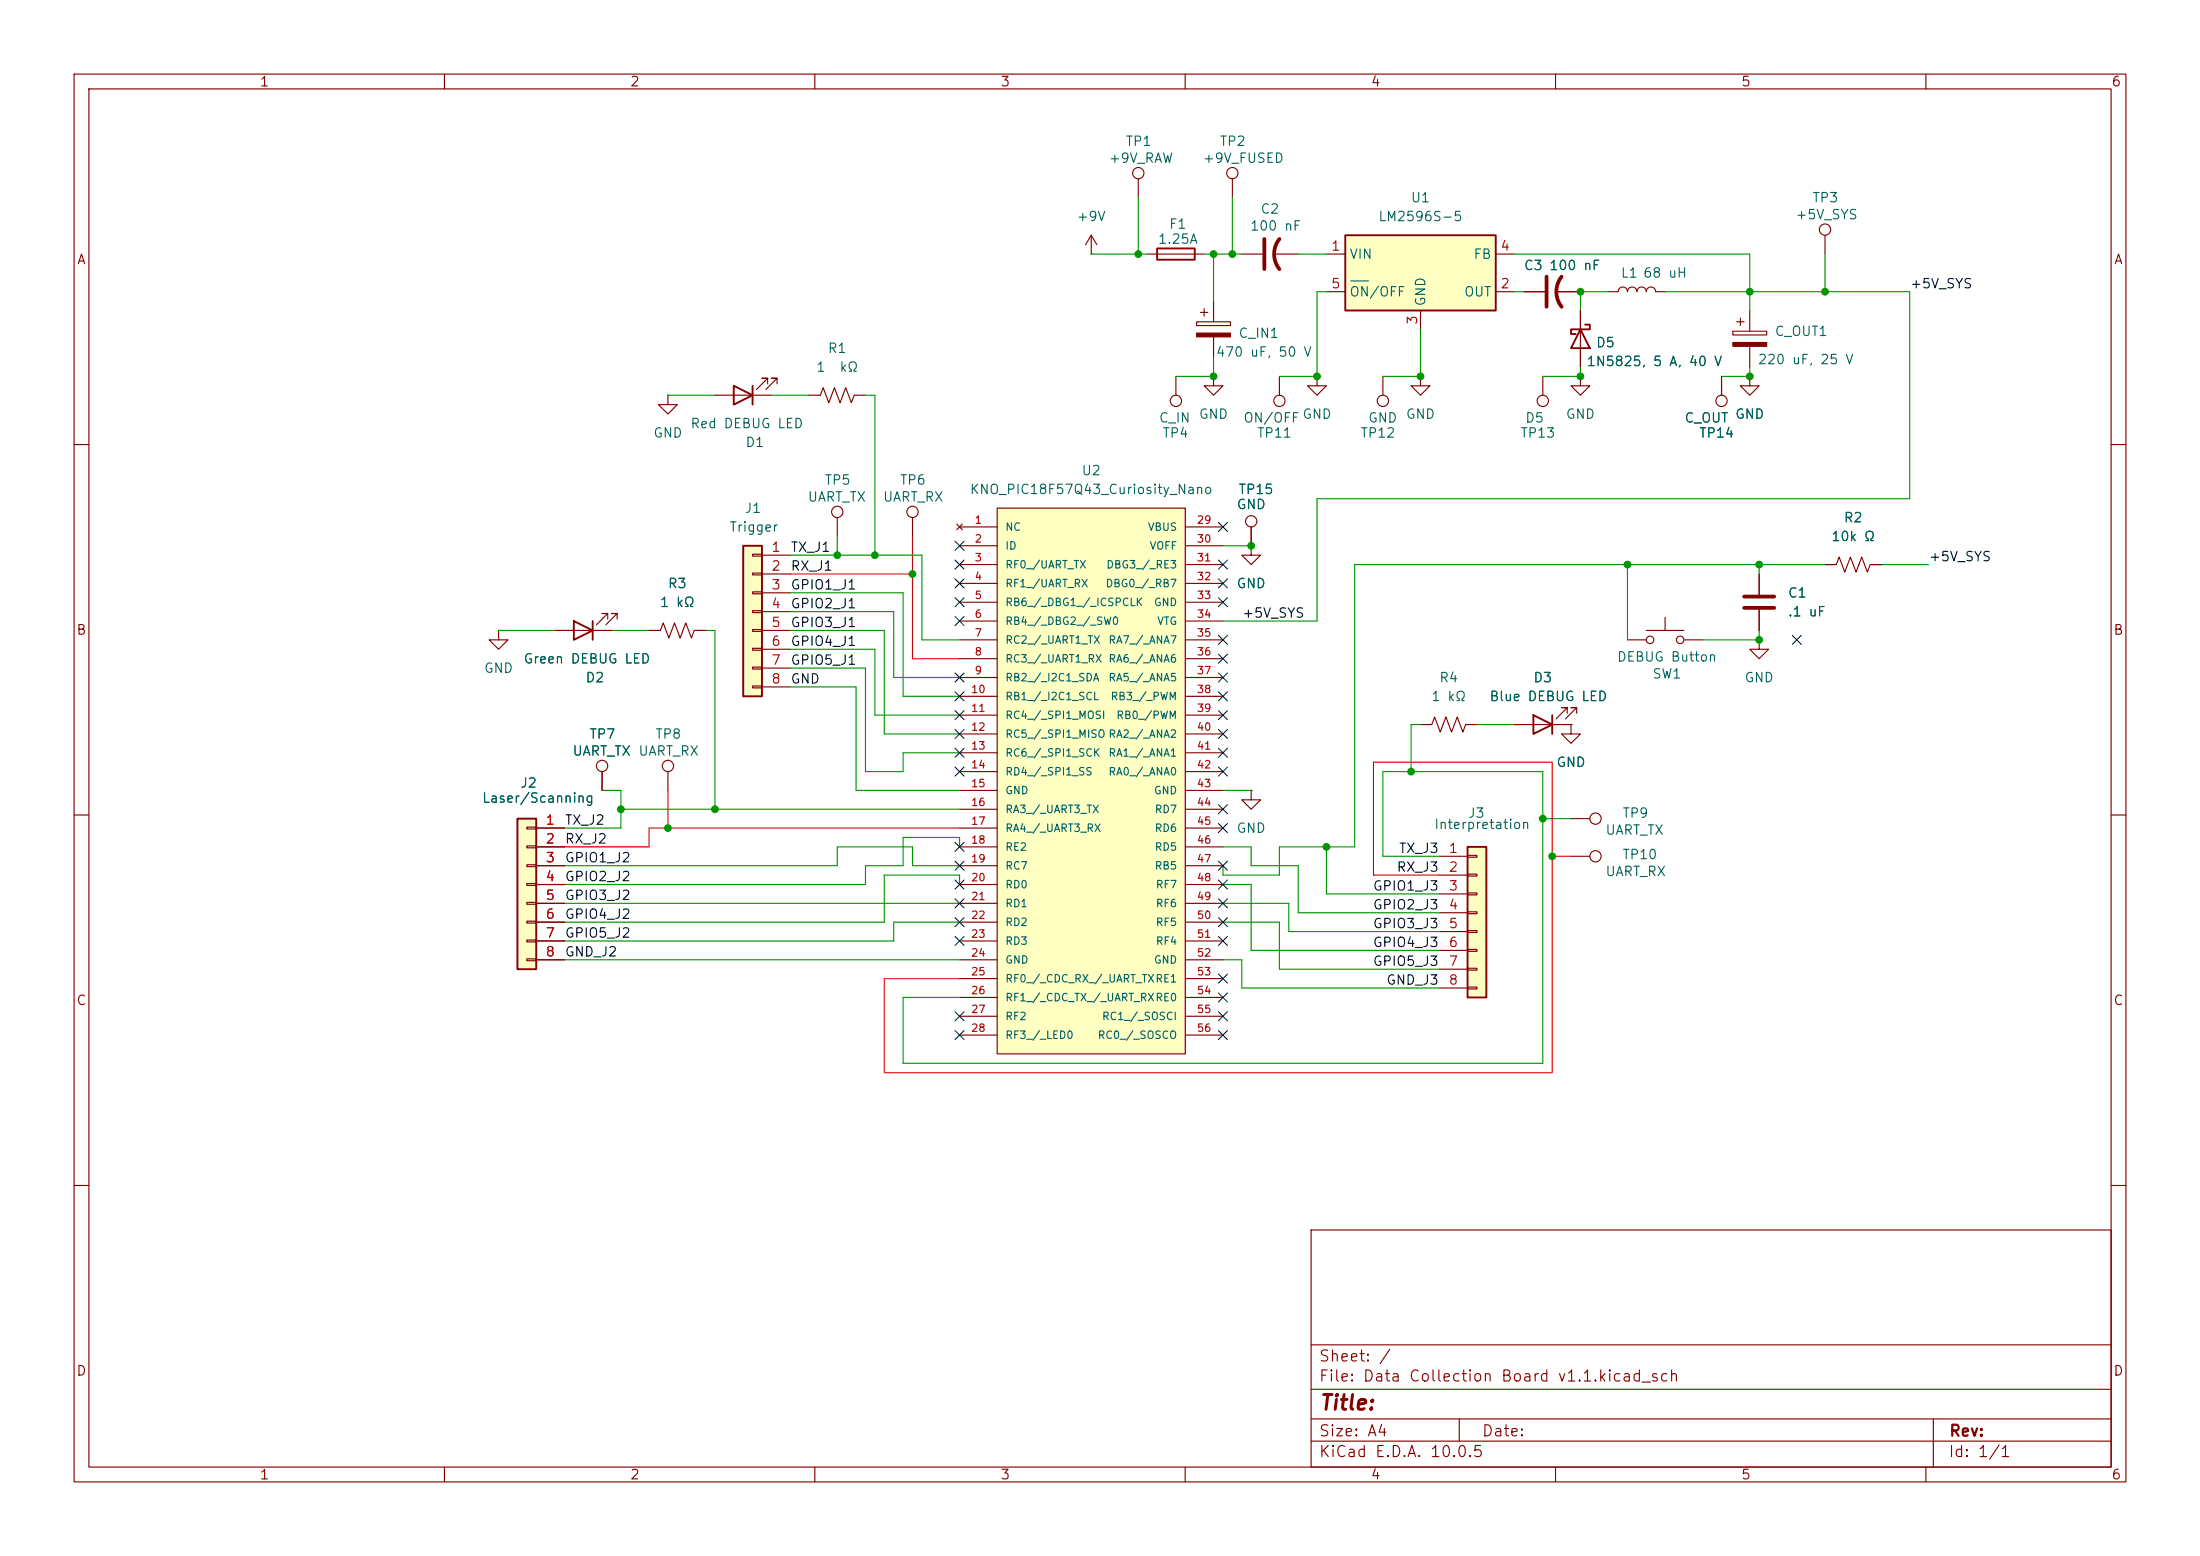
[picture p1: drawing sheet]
<svg xmlns="http://www.w3.org/2000/svg" width="297mm" height="210mm" viewBox="0 0 297 210" stroke-linecap="round" stroke-linejoin="round" font-family="sans-serif">
<g fill="none" stroke="#840000" stroke-width=".15">
<path d="M10 10h277v190h-277zM12 12h273v186h-273zM60 10v2M110 10v2M160 10v2M210 10v2M260 10v2M10 60h2M285 60h2M10 110h2M168.9 106.7v1.3h1.3l-1.3 1.2-1.3-1.2h1.3M168.9 106.7h.1"/>
<path d="M285 110h2M10 160h2M177 166h108v32h-108zM285 160h2M60 198v2M110 198v2M160 198v2M177 194.5h108M177 191.5h108M177 187.5h108M177 181.5h108M197 191.5v3"/>
<path d="M210 198v2M260 198v2M261 191.5v6.5"/>
</g>
<path d="M100.3 73.7h2.6v20.3h-2.6z" fill="#ffffc2"/>
<path d="M100.3 73.7h2.6v20.3h-2.6z" fill="none" stroke="#840000" stroke-width=".25"/>
<g fill="none" stroke="#840000" stroke-width=".15">
<path d="M101.6 74.8h1.3v.3h-1.3zM101.6 77.3h1.3v.3h-1.3zM101.6 79.9h1.3v.2h-1.3zM102.9 74.9h3.8M102.9 77.5h3.8M101.6 82.4h1.3v.3h-1.3zM101.6 85h1.3v.2h-1.3zM101.6 87.5h1.3v.3h-1.3zM101.6 90h1.3v.3h-1.3zM101.6 92.6h1.3v.2h-1.3zM102.9 80h3.8M102.9 82.6h3.8"/>
<path d="M102.9 85.1h3.8M102.9 87.6h3.8M102.9 90.2h3.8M102.9 92.7h3.8M219.7 86.4h2.5M222.2 85.1h5.1M224.8 83.3v1.8M227.3 86.4h2.6M237.5 86.4v1.2h1.3l-1.3 1.3-1.3-1.3h1.3M237.5 86.4h.1M90.2 104.1v2.6"/>
<circle cx="222.8" cy="86.4" r=".51"/>
<circle cx="226.8" cy="86.4" r=".51"/>
<circle cx="90.2" cy="103.4" r=".76"/>
</g>
<path d="M134.6 68.6h25.4v73.6h-25.4z" fill="#ffffc2"/>
<g fill="none" stroke="#840000" stroke-width=".15">
<path d="M153.7 24.1v2.6M154.9 34.3h7.7M166.4 24.1v2.6M123.2 69.9v2.5M129.2 70.7l.7 .8M129.5 71.1h5.1M129.5 73.7h5.1M129.5 76.2h5.1M129.5 78.7h5.1M129.9 70.7l-.7 .8M134.6 68.6h25.4v73.6h-25.4zM160 71.1h5.1"/>
<path d="M160 73.7h5.1M160 76.2h5.1M160 78.7h5.1M129.5 81.3h5.1M129.5 83.8h5.1M129.5 86.4h5.1M129.5 88.9h5.1M129.5 91.4h5.1M129.5 94h5.1M129.5 96.5h5.1M129.5 99.1h5.1M160 81.3h5.1"/>
<path d="M160 83.8h5.1M160 86.4h5.1M160 88.9h5.1M160 91.4h5.1M160 94h5.1M160 96.5h5.1M160 99.1h5.1M81.3 104.1v2.6M129.5 101.6h5.1M129.5 104.1h5.1M129.5 106.7h5.1M129.5 109.2h5.1"/>
<path d="M129.5 111.8h5.1M129.5 114.3h5.1M129.5 116.8h5.1M129.5 119.4h5.1M160 101.6h5.1M160 104.1h5.1M160 106.7h5.1M160 109.2h5.1M160 111.8h5.1M160 114.3h5.1M160 116.8h5.1M160 119.4h5.1"/>
<path d="M129.5 121.9h5.1M129.5 124.5h5.1M129.5 127h5.1M129.5 129.5h5.1M129.5 132.1h5.1M129.5 134.6h5.1M129.5 137.2h5.1M129.5 139.7h5.1M160 121.9h5.1M160 124.5h5.1M160 127h5.1M160 129.5h5.1"/>
<path d="M160 132.1h5.1M160 134.6h5.1M160 137.2h5.1M160 139.7h5.1"/>
<circle cx="153.7" cy="23.4" r=".76"/>
<circle cx="166.4" cy="23.4" r=".76"/>
<circle cx="123.2" cy="69.1" r=".76"/>
<circle cx="81.3" cy="103.4" r=".76"/>
</g>
<path d="M156.2 33.5h5.1v1.6h-5.1z" fill="none" stroke="#840000" stroke-width=".25"/>
<path d="M69.8 110.5h2.6v20.3h-2.6z" fill="#ffffc2"/>
<path d="M213.4 44.5l1.2 2.5h-2.5zM214 43.8h.6v.7h-2.5v.6h.6M77.5 83.8l2.5 1.3-2.5 1.3zM80 83.8v2.6M69.8 110.5h2.6v20.3h-2.6z" fill="none" stroke="#840000" stroke-width=".25"/>
<g fill="none" stroke="#840000" stroke-width=".15">
<path d="M147.3 34.3h.1M147.3 31.8l-.7 1.2M147.3 31.8l.8 1.2M147.3 31.8v2.5M205.7 39.4h2.8M210.1 39.4h3.3M217.2 39.4h1.2a.64 .64 0 0 1 .7-.7 .64 .64 0 0 1 .6 .7 .64 .64 0 0 1 .6-.7 .64 .64 0 0 1 .7 .7 .64 .64 0 0 1 .6-.7 .64 .64 0 0 1 .6 .7 .64 .64 0 0 1 .7-.7 .64 .64 0 0 1 .6 .7h1.3M246.4 31.8v2.5M161.5 43.4h4.6v.5h-4.6zM162.1 42.2h1M162.6 41.7v1M163.8 40.6v2.8"/>
<path d="M163.8 45.5v2.8M213.4 41.9v7.6M67.3 85.1v1.3h1.3l-1.3 1.2-1.3-1.2h1.3M67.3 85.1h.1M74.9 85.1h7.6M82 83.6v-.8h-.7h.7l-1.5 1.5M83.3 83.6v-.8h-.8h.8l-1.5 1.5M71.1 111.6h1.3v.3h-1.3zM71.1 114.2h1.3v.2h-1.3zM71.1 116.7h1.3v.3h-1.3zM71.1 119.3h1.3v.2h-1.3zM72.4 111.8h3.8"/>
<path d="M72.4 114.3h3.8M72.4 116.8h3.8M72.4 119.4h3.8M71.1 121.8h1.3v.2h-1.3zM71.1 124.3h1.3v.3h-1.3zM71.1 126.9h1.3v.2h-1.3zM71.1 129.4h1.3v.3h-1.3zM72.4 121.9h3.8M72.4 124.5h3.8M72.4 127h3.8M72.4 129.5h3.8"/>
<circle cx="246.4" cy="31" r=".76"/>
</g>
<path d="M161.5 45h4.6v.5h-4.6z" fill="#840000" stroke="#840000" stroke-width=".15"/>
<path d="M208.8 37.3v4.1M210.8 37.3a3.3 3.3 0 0 0 0 4.1" fill="none" stroke="#840000" stroke-width=".51"/>
<path d="M181.6 31.8h20.3v10.1h-20.3z" fill="#ffffc2"/>
<path d="M181.6 31.8h20.3v10.1h-20.3z" fill="none" stroke="#840000" stroke-width=".25"/>
<g fill="none" stroke="#840000" stroke-width=".15">
<path d="M179.1 34.3h2.5M179.1 39.4h2.5M201.9 34.3h2.6M201.9 39.4h2.6M158.7 50.8v2.5M163.8 50.8v1.3h1.3l-1.3 1.2-1.2-1.2h1.2M163.8 50.8h.1M172.7 50.8v2.5M177.8 50.8v1.3h1.3l-1.3 1.2-1.3-1.2h1.3M177.8 50.8h.1M186.7 50.8v2.5M191.8 50.8v1.3h1.2l-1.2 1.2-1.3-1.2h1.3"/>
<path d="M191.8 50.8h.1M191.8 41.9v2.6M208.3 50.8v2.5M168.9 73.7v1.2h1.3l-1.3 1.3-1.3-1.3h1.3M168.9 73.7h.1M168.9 71.1v2.6M212.1 97.8v1.3h1.3l-1.3 1.2-1.3-1.2h1.3M212.1 97.8h.1M212.1 110.5h2.5M212.1 115.6h2.5"/>
<circle cx="158.7" cy="54.1" r=".76"/>
<circle cx="172.7" cy="54.1" r=".76"/>
<circle cx="186.7" cy="54.1" r=".76"/>
<circle cx="208.3" cy="54.1" r=".76"/>
<circle cx="168.9" cy="70.4" r=".76"/>
<circle cx="215.4" cy="110.5" r=".76"/>
<circle cx="215.4" cy="115.6" r=".76"/>
</g>
<path d="M182.3 37.9h2.5" fill="none" stroke="#006464" stroke-width=".15"/>
<path d="M198.1 114.3h2.6v20.3h-2.6z" fill="#ffffc2"/>
<path d="M99.1 52.1l2.5 1.2-2.5 1.3zM101.6 52.1v2.5M207 96.5l2.5 1.3-2.5 1.3zM209.5 96.5v2.6M198.1 114.3h2.6v20.3h-2.6z" fill="none" stroke="#840000" stroke-width=".25"/>
<g fill="none" stroke="#840000" stroke-width=".15">
<path d="M167.6 34.3h2.8M172 34.3h3.3M205.7 39.4h2.8M210.1 39.4h3.3M90.2 53.3v1.3h1.2l-1.2 1.3-1.3-1.3h1.3M90.2 53.3h.1M96.5 53.3h7.6M103.6 51.8v-.7h-.7h.7l-1.5 1.5M104.9 51.8v-.7h-.8h.8l-1.5 1.5M109.2 53.3h1.5l.4-1 .8 2.1 .7-2.1 .8 2.1 .8-2.1 .7 2.1 .4-1.1h1.5M213.4 50.8v1.3h1.2l-1.2 1.2-1.3-1.2h1.3M213.4 50.8h.1"/>
<path d="M213.4 41.9v2.6M213.4 47v2.5M232.4 50.8v2.5M233.9 44.7h4.6v.5h-4.6zM234.4 43.4h1.1M234.9 42.9v1M236.2 50.8v1.3h1.3l-1.3 1.2-1.3-1.2h1.3M236.2 50.8h.1M236.2 41.9v2.8M236.2 46.7v2.8M113 69.9v2.5M168.9 73.7h.1"/>
<path d="M168.9 71.1v2.6M237.5 77.5v2.8M246.4 76.2h1.5l.4-1 .7 2 .8-2 .8 2 .7-2 .8 2 .4-1h1.5M74.9 85.1h2.6M80 85.1h2.5M87.6 85.1h1.6l.3-1 .8 2 .8-2 .7 2 .8-2 .7 2 .4-1h1.5M191.8 97.8h1.5l.4-1 .7 2 .8-2 .8 2 .7-2 .8 2 .4-1h1.5M204.5 97.8h7.6M211.6 96.3v-.8h-.8h.8l-1.5 1.5M212.1 97.8h.1M212.9 96.3v-.8h-.8h.8l-1.6 1.5M237.5 82.3v2.8"/>
<path d="M72.4 111.8h3.8M72.4 114.3h3.8M72.4 116.8h3.8M72.4 119.4h3.8M81.3 104.1v2.6M194.3 115.6h3.8M194.3 118.1h3.8M198.1 115.4h1.3v.3h-1.3zM198.1 118h1.3v.2h-1.3zM72.4 121.9h3.8M72.4 124.5h3.8M72.4 127h3.8"/>
<path d="M72.4 129.5h3.8M194.3 120.7h3.8M194.3 123.2h3.8M194.3 125.7h3.8M194.3 128.3h3.8M194.3 130.8h3.8M194.3 133.4h3.8M198.1 120.5h1.3v.3h-1.3zM198.1 123.1h1.3v.2h-1.3zM198.1 125.6h1.3v.3h-1.3zM198.1 128.1h1.3v.3h-1.3zM198.1 130.7h1.3v.2h-1.3z"/>
<path d="M198.1 133.2h1.3v.3h-1.3z"/>
<circle cx="232.4" cy="54.1" r=".76"/>
<circle cx="113" cy="69.1" r=".76"/>
</g>
<path d="M170.7 32.3v4M172.7 32.3a3.3 3.3 0 0 0 0 4M235.5 80.5h4M235.5 82h4" fill="none" stroke="#840000" stroke-width=".51"/>
<path d="M233.9 46.2h4.6v.5h-4.6z" fill="#840000" stroke="#840000" stroke-width=".15"/>
<path d="M106.7 77.5h16.5M123.2 72.4v16.5h6.3M90.2 106.7v5.1M129.5 111.8h-41.9v2.5h-11.4M194.3 118.1h-8.9v-15.2h24.1v41.9h-90.1v-12.7h10.1M209.5 115.6h2.6" fill="none" stroke="#f00" stroke-width=".15"/>
<g fill="none" stroke="#009600" stroke-width=".15">
<path d="M147.3 34.3h7.6M153.7 26.7v7.6M162.6 34.3h5M163.8 34.3v6.3M166.4 26.7v7.6M175.3 34.3h3.8M179.1 39.4h-1.3v11.4h-5.1M204.5 39.4h1.2M204.5 34.3h31.7v7.6M217.2 39.4h-3.8v2.5M224.8 39.4h33v27.9h-80v16.5h-12.7M246.4 34.3v5.1"/>
<path d="M90.2 53.3h6.3M104.1 53.3h5.1M116.8 53.3h1.3v21.6M163.8 48.3v2.5h-5.1M191.8 44.5v6.3h-5.1M213.4 49.5v1.3h-5.1M236.2 49.5v1.3h-3.8M106.7 74.9h17.8v11.5h5M113 72.4v2.5M165.1 73.7h3.8M219.7 76.2v10.2M237.5 76.2v1.3"/>
<path d="M246.4 76.2h-63.5v38.1h-10.2v3.8h-7.6v-1.3M254 76.2h6.3M67.3 85.1h7.6M82.5 85.1h5.1M95.2 85.1h1.3v24.1M106.7 80h15.2v14h7.6M106.7 90.2h10.1v13.9h5.1v-2.5h7.6M106.7 87.6h11.4v8.9h11.4M106.7 92.7h8.9v14h13.9M106.7 85.1h12.7v14h10.1M106.7 82.6h13.9v8.8h8.9M191.8 97.8h-1.3v6.3"/>
<path d="M199.4 97.8h5.1M237.5 85.1v1.3h-7.6M76.2 116.8h36.8v-2.5h10.2v2.5h6.3M81.3 106.7h2.5v5.1h-7.6M83.8 109.2h45.7M129.5 119.4v-1.3h-10.1v6.4h-43.2M129.5 114.3v-1.3h-7.6v3.8h-5.1v2.6h-40.6M165.1 114.3h3.8v2.5h6.4v6.4h19M165.1 119.4h3.8v8.9h25.4M165.1 106.7h3.8M179.1 114.3v6.4h15.2M194.3 115.6h-7.6v-11.5h21.6v39.4h-86.4v-8.9h7.6"/>
<path d="M208.3 110.5h3.8M76.2 129.5h53.3M76.2 121.9h53.3M129.5 124.5h-8.9v2.5h-44.4M165.1 129.5h2.5v3.9h26.7M165.1 124.5h7.6v6.3h21.6M165.1 121.9h8.9v3.8h20.3"/>
</g>
<g fill="none" stroke="#000084" stroke-width=".15">
<path d="M128.9 73.1l1.2 1.2M128.9 78.1l1.2 1.2M128.9 75.6l1.2 1.2M130.1 73.1l-1.2 1.2M130.1 78.1l-1.2 1.2M130.1 75.6l-1.2 1.2M164.5 70.5l1.2 1.2M164.5 75.6l1.2 1.2M164.5 78.1l1.2 1.2M165.7 70.5l-1.2 1.2M165.7 75.6l-1.2 1.2M165.7 78.1l-1.2 1.2"/>
<path d="M128.9 80.7l1.2 1.2M128.9 95.9l1.2 1.2M128.9 90.8l1.2 1.2M128.9 93.4l1.2 1.2M128.9 98.5l1.2 1.2M128.9 83.2l1.2 1.2M130.1 80.7l-1.2 1.2M130.1 95.9l-1.2 1.2M130.1 90.8l-1.2 1.2M130.1 93.4l-1.2 1.2M130.1 98.5l-1.2 1.2M130.1 83.2l-1.2 1.2"/>
<path d="M164.5 88.3l1.2 1.2M164.5 85.8l1.2 1.2M164.5 80.7l1.2 1.2M164.5 93.4l1.2 1.2M164.5 98.5l1.2 1.2M164.5 95.9l1.2 1.2M164.5 90.8l1.2 1.2M165.7 90.8l-1.2 1.2M165.7 88.3l-1.2 1.2M165.7 85.8l-1.2 1.2M165.7 80.7l-1.2 1.2M165.7 93.4l-1.2 1.2"/>
<path d="M165.7 98.5l-1.2 1.2M165.7 95.9l-1.2 1.2M242 85.8l1.2 1.2M243.2 85.8l-1.2 1.2M128.9 118.8l1.2 1.2M128.9 103.5l1.2 1.2M128.9 101l1.2 1.2M128.9 113.7l1.2 1.2M128.9 116.2l1.2 1.2M130.1 118.8l-1.2 1.2M130.1 103.5l-1.2 1.2M130.1 101l-1.2 1.2"/>
<path d="M130.1 116.2l-1.2 1.2M130.1 113.7l-1.2 1.2M164.5 111.2l1.2 1.2M164.5 116.2l1.2 1.2M164.5 108.6l1.2 1.2M164.5 118.8l1.2 1.2M164.5 101l1.2 1.2M164.5 103.5l1.2 1.2M165.7 101l-1.2 1.2M165.7 103.5l-1.2 1.2M165.7 111.2l-1.2 1.2M165.7 116.2l-1.2 1.2"/>
<path d="M165.7 108.6l-1.2 1.2M165.7 118.8l-1.2 1.2M128.9 126.4l1.2 1.2M128.9 136.6l1.2 1.2M128.9 123.9l1.2 1.2M128.9 139.1l1.2 1.2M128.9 121.3l1.2 1.2M130.1 126.4l-1.2 1.2M130.1 136.6l-1.2 1.2M130.1 123.9l-1.2 1.2M130.1 139.1l-1.2 1.2M130.1 121.3l-1.2 1.2"/>
<path d="M164.5 123.9l1.2 1.2M164.5 139.1l1.2 1.2M164.5 121.3l1.2 1.2M164.5 131.5l1.2 1.2M164.5 126.4l1.2 1.2M164.5 134l1.2 1.2M164.5 136.6l1.2 1.2M165.7 123.9l-1.2 1.2M165.7 139.1l-1.2 1.2M165.7 121.3l-1.2 1.2M165.7 131.5l-1.2 1.2M165.7 126.4l-1.2 1.2"/>
<path d="M165.7 134l-1.2 1.2M165.7 136.6l-1.2 1.2"/>
</g>
<g fill="#009600" stroke="#009600" stroke-width=".14">
<circle cx="83.8" cy="109.2" r=".46"/>
<circle cx="123.2" cy="77.5" r=".46"/>
<circle cx="113" cy="74.9" r=".46"/>
<circle cx="118.1" cy="74.9" r=".46"/>
<circle cx="96.5" cy="109.2" r=".46"/>
<circle cx="90.2" cy="111.8" r=".46"/>
<circle cx="163.8" cy="50.8" r=".46"/>
<circle cx="177.8" cy="50.8" r=".46"/>
<circle cx="191.8" cy="50.8" r=".46"/>
<circle cx="190.5" cy="104.1" r=".46"/>
<circle cx="208.3" cy="110.5" r=".46"/>
<circle cx="209.5" cy="115.6" r=".46"/>
<circle cx="168.9" cy="73.7" r=".46"/>
<circle cx="179.1" cy="114.3" r=".46"/>
<circle cx="219.7" cy="76.2" r=".46"/>
<circle cx="246.4" cy="39.4" r=".46"/>
<circle cx="236.2" cy="50.8" r=".46"/>
<circle cx="237.5" cy="76.2" r=".46"/>
<circle cx="237.5" cy="86.4" r=".46"/>
<circle cx="213.4" cy="50.8" r=".46"/>
<circle cx="213.4" cy="39.4" r=".46"/>
<circle cx="236.2" cy="39.4" r=".46"/>
<circle cx="166.4" cy="34.3" r=".46"/>
<circle cx="153.7" cy="34.3" r=".46"/>
<circle cx="163.8" cy="34.3" r=".46"/>
</g>
<text font-size="2" fill="#840000" x="178" y="190.8">Title:</text>
<g font-size="1.5" fill="#840000">
<text x="178" y="184.1">Sheet: /</text>
<text x="178" y="186.8">File: Data Collection Board v1.1.kicad_sch</text>
<text x="178" y="197">KiCad E.D.A. 10.0.5</text>
<text x="178" y="194.2">Size: A4</text>
<text x="200" y="194.2">Date:</text>
<text x="263" y="197">Id: 1/1</text>
<text x="263" y="194.2">Rev:</text>
</g>
<g font-size="1.3" fill="#840000">
<text x="35" y="12">1</text>
<text x="85" y="12">2</text>
<text x="135" y="12">3</text>
<text x="185" y="12">4</text>
<text x="235" y="12">5</text>
<text x="285" y="12">6</text>
<text x="10.3" y="36">A</text>
<text x="285.3" y="36">A</text>
<text x="10.2" y="86">B</text>
<text x="285.2" y="86">B</text>
<text x="10.2" y="136">C</text>
<text x="285.2" y="136">C</text>
<text x="10.2" y="186">D</text>
<text x="285.2" y="186">D</text>
<text x="35" y="200">1</text>
<text x="85" y="200">2</text>
<text x="135" y="200">3</text>
<text x="185" y="200">4</text>
<text x="235" y="200">5</text>
<text x="285" y="200">6</text>
</g>
<g font-size="1.3" fill="#006464">
<text x="149.6" y="22.3">+9V_RAW</text>
<text x="151.9" y="20">TP1</text>
<text x="162.3" y="22.3">+9V_FUSED</text>
<text x="164.6" y="20">TP2</text>
<text x="170.1" y="29.2">C2</text>
<text x="190.4" y="27.6">U1</text>
<text x="242.3" y="29.9">+5V_SYS</text>
<text x="244.6" y="27.6">TP3</text>
<text x="145.3" y="30.2">+9V</text>
<text x="156.2" y="33.2">1.25A</text>
<text x="157.7" y="31.2">F1</text>
<text x="168.7" y="31.4">100 nF</text>
<text x="182.1" y="35.3">VIN</text>
<text x="186" y="30.2">LM2596S-5</text>
<text x="198.8" y="35.3">FB</text>
<text x="182.1" y="40.3">ON/OFF</text>
<text x="192.7" y="41.4" transform="rotate(-90 192.7 41.4)">GND</text>
<text x="197.6" y="40.3">OUT</text>
<text x="205.6" y="36.8">C3</text>
<text x="209.1" y="36.8">100 nF</text>
<text x="218.7" y="37.8">L1</text>
<text x="221.7" y="37.8">68 uH</text>
<text x="111.7" y="48">R1</text>
<text x="167.1" y="45.9">C_IN1</text>
<text x="215.4" y="47.2">D5</text>
<text x="239.5" y="45.7">C_OUT1</text>
<text x="110.1" y="50.5">1</text>
<text x="113.2" y="50.5">kΩ</text>
<text x="164.1" y="48.5">470 uF, 50 V</text>
<text x="214.1" y="49.7">1N5825, 5 A, 40 V</text>
<text x="237.2" y="49.5">220 uF, 25 V</text>
<text x="88.1" y="59.4">GND</text>
<text x="93.1" y="58.1">Red DEBUG LED</text>
<text x="156.4" y="57.4">C_IN</text>
<text x="156.8" y="59.4">TP4</text>
<text x="161.8" y="56.8">GND</text>
<text x="167.8" y="57.4">ON/OFF</text>
<text x="169.6" y="59.4">TP11</text>
<text x="175.7" y="56.8">GND</text>
<text x="183.6" y="59.4">TP12</text>
<text x="184.6" y="57.4">GND</text>
<text x="189.7" y="56.8">GND</text>
<text x="205.2" y="59.4">TP13</text>
<text x="205.8" y="57.4">D5</text>
<text x="211.3" y="56.8">GND</text>
<text x="227.3" y="57.4">C_OUT</text>
<text x="229.3" y="59.4">TP14</text>
<text x="234.2" y="56.8">GND</text>
<text x="100.6" y="60.7">D1</text>
<text x="111.2" y="65.7">TP5</text>
<text x="121.4" y="65.7">TP6</text>
<text x="145.9" y="64.5">U2</text>
<text x="100.5" y="69.5">J1</text>
<text x="109" y="68">UART_TX</text>
<text x="119.1" y="68">UART_RX</text>
<text x="130.8" y="67">KNO_PIC18F57Q43_Curiosity_Nano</text>
<text x="166.9" y="69">GND</text>
<text x="167.1" y="67">TP15</text>
<text x="248.8" y="70.8">R2</text>
<text x="98.4" y="72.1">Trigger</text>
<text x="247.1" y="73.4">10k Ω</text>
<text x="89" y="82.2">1 kΩ</text>
<text x="90.1" y="79.7">R3</text>
<text x="166.8" y="79.7">GND</text>
<text x="241.3" y="81">C1</text>
<text x="241.3" y="83.5">.1 uF</text>
<text x="70.6" y="89.9">Green DEBUG LED</text>
<text x="218.2" y="89.6">DEBUG Button</text>
<text x="65.2" y="91.1">GND</text>
<text x="79" y="92.4">D2</text>
<text x="193.1" y="94.9">1 kΩ</text>
<text x="194.2" y="92.4">R4</text>
<text x="201" y="94.9">Blue DEBUG LED</text>
<text x="206.9" y="92.4">D3</text>
<text x="223" y="91.9">SW1</text>
<text x="235.4" y="92.4">GND</text>
<text x="79.5" y="100">TP7</text>
<text x="88.4" y="100">TP8</text>
<text x="70.2" y="106.6">J2</text>
<text x="77.2" y="102.3">UART_TX UART_RX</text>
<text x="77.2" y="102.3">UART_TX</text>
<text x="210" y="103.8">GND</text>
<text x="65" y="108.7">Laser/Scanning</text>
<text x="166.8" y="112.7">GND</text>
<text x="193.5" y="112.2">Interpretation</text>
<text x="198.1" y="110.7">J3</text>
<text x="216.6" y="113">UART_TX</text>
<text x="218.9" y="110.7">TP9</text>
<text x="216.6" y="118.6">UART_RX</text>
<text x="218.9" y="116.3">TP10</text>
</g>
<g font-size="1.3" fill="#a90000">
<text x="179.6" y="34.2">1</text>
<text x="202.5" y="34.2">4</text>
<text x="179.6" y="39.2">5</text>
<text x="202.5" y="39.2">2</text>
<text x="191.6" y="43.9" transform="rotate(-90 191.6 43.9)">3</text>
<text x="104" y="74.8">1</text>
<text x="104" y="77.3">2</text>
<text x="104" y="79.9">3</text>
<text x="104" y="82.4">4</text>
<text x="104" y="85">5</text>
<text x="104" y="87.5">6</text>
<text x="104" y="90">7</text>
<text x="104" y="92.6">8</text>
<text x="73.6" y="111.6">1</text>
<text x="73.6" y="114.2">2</text>
<text x="73.6" y="116.7">3</text>
<text x="73.6" y="119.2">4</text>
<text x="195.5" y="115.4">1</text>
<text x="195.5" y="118">2</text>
<text x="73.6" y="121.8">5</text>
<text x="73.6" y="124.3">6</text>
<text x="195.5" y="120.5">3</text>
<text x="195.5" y="123.1">4</text>
<text x="195.5" y="125.6">5</text>
<text x="73.6" y="126.9">7</text>
<text x="73.6" y="129.4">8</text>
<text x="195.5" y="128.1">6</text>
<text x="195.5" y="130.7">7</text>
<text x="195.5" y="133.2">8</text>
</g>
<g font-size="1.3" fill="#0f0f0f">
<text x="257.8" y="39.2">+5V_SYS</text>
<text x="106.7" y="77.3">RX_J1</text>
<text x="106.7" y="74.8">TX_J1</text>
<text x="260.3" y="76.1">+5V_SYS</text>
<text x="106.7" y="82.4">GPIO2_J1</text>
<text x="106.7" y="79.9">GPIO1_J1</text>
<text x="167.6" y="83.7">+5V_SYS</text>
<text x="106.7" y="87.5">GPIO4_J1</text>
<text x="106.7" y="85">GPIO3_J1</text>
<text x="106.7" y="90">GPIO5_J1</text>
<text x="106.7" y="92.6">GND</text>
<text x="76.2" y="111.6">TX_J2</text>
<text x="76.2" y="116.7">GPIO1_J2</text>
<text x="76.2" y="119.3">GPIO2_J2</text>
<text x="76.2" y="114.2">RX_J2</text>
<text x="188.5" y="118">RX_J3</text>
<text x="188.8" y="115.4">TX_J3</text>
<text x="76.2" y="121.8">GPIO3_J2</text>
<text x="76.2" y="124.3">GPIO4_J2</text>
<text x="185.3" y="125.6">GPIO3_J3</text>
<text x="185.3" y="123.1">GPIO2_J3</text>
<text x="185.3" y="120.5">GPIO1_J3</text>
<text x="76.2" y="126.9">GPIO5_J2</text>
<text x="76.2" y="129.4">GND_J2</text>
<text x="185.3" y="128.1">GPIO4_J3</text>
<text x="185.3" y="130.7">GPIO5_J3</text>
<text x="187.1" y="133.2">GND_J3</text>
</g>
<g font-size="1" fill="#a90000">
<text x="131.5" y="70.9">1</text>
<text x="161.5" y="70.9">29</text>
<text x="131.5" y="73.5">2</text>
<text x="131.5" y="76">3</text>
<text x="161.5" y="73.5">30</text>
<text x="161.5" y="76">31</text>
<text x="131.5" y="78.6">4</text>
<text x="131.5" y="81.1">5</text>
<text x="131.5" y="83.6">6</text>
<text x="161.5" y="78.6">32</text>
<text x="161.5" y="81.1">33</text>
<text x="161.5" y="83.6">34</text>
<text x="131.5" y="86.2">7</text>
<text x="131.5" y="88.7">8</text>
<text x="161.5" y="86.2">35</text>
<text x="161.5" y="88.7">36</text>
<text x="131" y="93.8">10</text>
<text x="131.5" y="91.3">9</text>
<text x="161.5" y="91.3">37</text>
<text x="161.5" y="93.8">38</text>
<text x="131" y="96.3">11</text>
<text x="131" y="98.9">12</text>
<text x="131" y="101.4">13</text>
<text x="161.5" y="96.3">39</text>
<text x="161.5" y="98.9">40</text>
<text x="161.5" y="101.4">41</text>
<text x="131" y="104">14</text>
<text x="131" y="106.5">15</text>
<text x="161.5" y="104">42</text>
<text x="161.5" y="106.5">43</text>
<text x="131" y="109">16</text>
<text x="131" y="111.6">17</text>
<text x="161.5" y="109">44</text>
<text x="161.5" y="111.6">45</text>
<text x="131" y="114.1">18</text>
<text x="131" y="116.7">19</text>
<text x="131" y="119.2">20</text>
<text x="161.5" y="114.1">46</text>
<text x="161.5" y="116.7">47</text>
<text x="161.5" y="119.2">48</text>
<text x="131" y="121.7">21</text>
<text x="131" y="124.3">22</text>
<text x="161.5" y="121.7">49</text>
<text x="161.5" y="124.3">50</text>
<text x="131" y="126.8">23</text>
<text x="131" y="129.4">24</text>
<text x="131" y="131.9">25</text>
<text x="161.5" y="126.8">51</text>
<text x="161.5" y="129.4">52</text>
<text x="161.5" y="131.9">53</text>
<text x="131" y="134.4">26</text>
<text x="131" y="137">27</text>
<text x="161.5" y="134.4">54</text>
<text x="161.5" y="137">55</text>
<text x="131" y="139.5">28</text>
<text x="161.5" y="139.5">56</text>
</g>
<g font-size="1" fill="#006464">
<text x="135.6" y="71.9">NC</text>
<text x="154.9" y="71.9">VBUS</text>
<text x="135.6" y="74.4">ID</text>
<text x="135.6" y="77">RF0_/UART_TX</text>
<text x="149.3" y="77">DBG3_/_RE3</text>
<text x="155.1" y="74.4">VOFF</text>
<text x="135.6" y="79.5">RF1_/UART_RX</text>
<text x="135.6" y="82">RB6_/_DBG1_/_ICSPCLK</text>
<text x="149.2" y="79.5">DBG0_/_RB7</text>
<text x="155.7" y="82">GND</text>
<text x="135.6" y="84.6">RB4_/_DBG2_/_SW0</text>
<text x="135.6" y="87.1">RC2_/_UART1_TX</text>
<text x="135.6" y="89.7">RC3_/_UART1_RX RA6_/_ANA6</text>
<text x="149.6" y="87.1">RA7_/_ANA7</text>
<text x="156.1" y="84.6">VTG</text>
<text x="135.6" y="92.2">RB2_/_I2C1_SDA</text>
<text x="135.6" y="94.7">RB1_/_I2C1_SCL</text>
<text x="149.6" y="92.2">RA5_/_ANA5</text>
<text x="149.9" y="94.7">RB3_/_PWM</text>
<text x="135.6" y="97.3">RC4_/_SPI1_MOSI</text>
<text x="135.6" y="99.8">RC5_/_SPI1_MISO RA2_/_ANA2</text>
<text x="150.6" y="97.3">RB0_/PWM</text>
<text x="135.6" y="102.4">RC6_/_SPI1_SCK</text>
<text x="135.6" y="104.9">RD4_/_SPI1_SS</text>
<text x="135.6" y="107.4">GND</text>
<text x="149.6" y="102.4">RA1_/_ANA1</text>
<text x="149.6" y="104.9">RA0_/_ANA0</text>
<text x="155.7" y="107.4">GND</text>
<text x="135.6" y="110">RA3_/_UART3_TX</text>
<text x="135.6" y="112.5">RA4_/_UART3_RX</text>
<text x="155.8" y="110">RD7</text>
<text x="155.8" y="112.5">RD6</text>
<text x="135.6" y="115.1">RE2</text>
<text x="135.6" y="117.6">RC7</text>
<text x="155.8" y="115.1">RD5</text>
<text x="155.8" y="117.6">RB5</text>
<text x="135.6" y="120.1">RD0</text>
<text x="135.6" y="122.7">RD1</text>
<text x="135.6" y="125.2">RD2</text>
<text x="155.9" y="120.1">RF7</text>
<text x="155.9" y="122.7">RF6</text>
<text x="155.9" y="125.2">RF5</text>
<text x="135.6" y="127.8">RD3</text>
<text x="135.6" y="130.3">GND</text>
<text x="155.7" y="130.3">GND</text>
<text x="155.9" y="127.8">RF4</text>
<text x="135.6" y="132.8">RF0_/_CDC_RX_/_UART_TXRE1</text>
<text x="135.6" y="135.4">RF1_/_CDC_TX_/_UART_RXRE0</text>
<text x="135.6" y="137.9">RF2</text>
<text x="148.7" y="137.9">RC1_/_SOSCI</text>
<text x="135.6" y="140.5">RF3_/_LED0</text>
<text x="148.1" y="140.5">RC0_/_SOSCO</text>
</g>
</svg>
